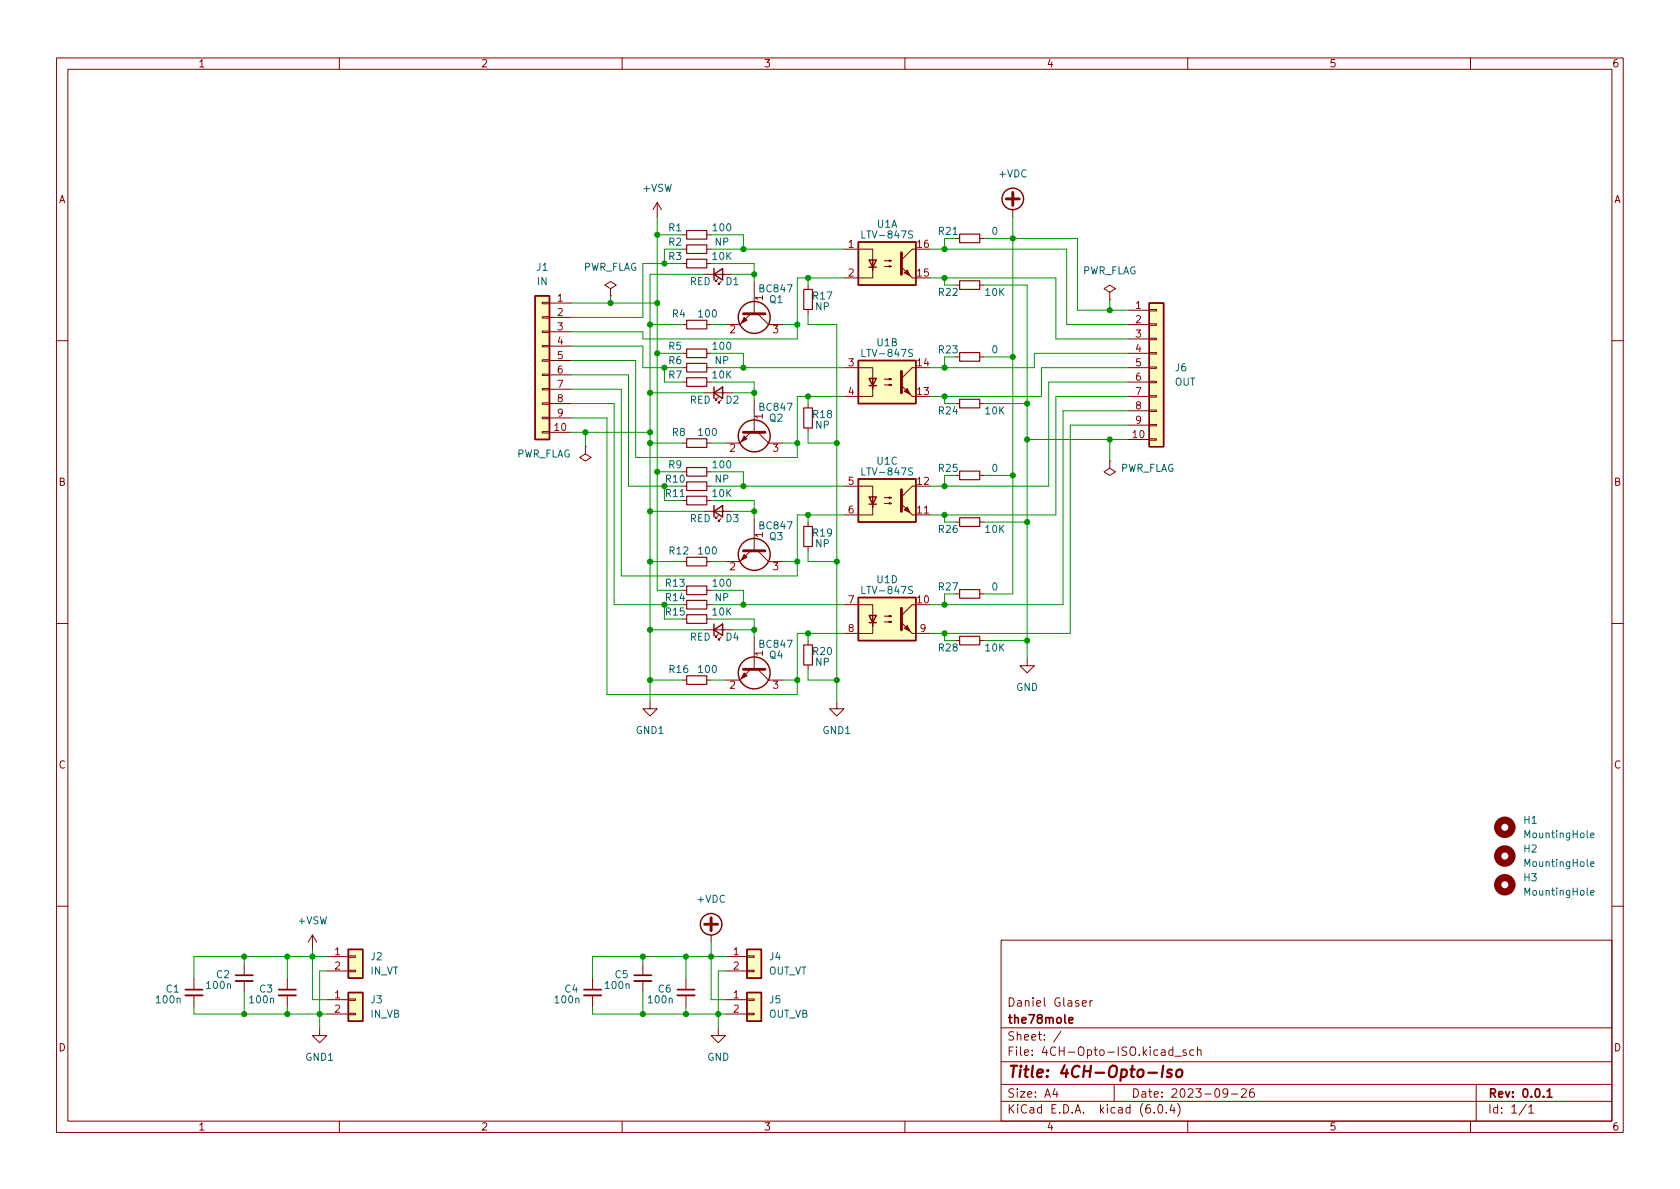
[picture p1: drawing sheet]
<svg xmlns="http://www.w3.org/2000/svg" width="297mm" height="210mm" viewBox="0 0 297 210" stroke-linecap="round" stroke-linejoin="round" font-family="sans-serif">
<g fill="none" stroke="#840000" stroke-width=".18">
<path d="M10 10.2h277v190.1h-277zM12 12.2h273v186.1h-273zM60 10.2v2M110 10.2v2M160 10.2v2M210 10.2v2M260 10.2v2M116.2 35.8l-.8 1.3M116.2 35.8v2.5M116.2 35.8l.8 1.3M179.1 37.1v1.2M95.9 58.5h1.3v.3h-1.3z"/>
<path d="M95.9 56h1.3v.3h-1.3zM95.9 53.5h1.3v.2h-1.3zM97.2 53.6h3.8M97.2 56.1h3.8M97.2 58.7h3.8M107.9 51l1.1-.6-1.1-.6-1 .6 1 .6v1.3M107.9 52.3h.1M120.6 41.5h.8M120.6 44.1h.8M120.6 57.4h.8M120.6 46.6h.8M124.5 48.5h5"/>
<path d="M125 41.5h.7M125 44.1h.7M125 57.4h.7M125 46.6h.7M127 49.3l-.5 .5h.2h-.2v-.3M127.5 49.8l-.5 .5h.3h-.3v-.3M132.7 55.5l-1.9 1.9h-2.5M133.3 49.8v5.7M134 55.5l1.9 1.9h2.5M142.9 50.4v.8M142.9 54.7v.8M149.2 44.1h5.1v3.8v-1.9"/>
<path d="M154.3 47.2v1.9h-5.1M156.3 47.1h1.3l-.4 .1v-.2l.4 .1M156.3 46.1h1.3l-.4 .1v-.2l.4 .1M161.3 49.1h.6M161.9 44.1h-.6l-1.9 1.9M168.9 42.2h.8M168.9 50.4h.8M173.2 42.2h.8M173.2 50.4h.8M196.2 51.7l1-.7-1-.6-1 .6 1 .7v1.3M196.2 53h.1M199.4 54.9h3.8"/>
<path d="M199.4 57.4h3.8M199.4 59.9h3.8M203.2 59.8h1.3v.3h-1.3zM203.2 57.3h1.3v.2h-1.3zM203.2 54.7h1.3v.3h-1.3zM10 60.2h2M95.9 76.3h1.3v.3h-1.3zM95.9 73.8h1.3v.2h-1.3zM95.9 71.2h1.3v.3h-1.3zM95.9 68.7h1.3v.3h-1.3zM95.9 66.2h1.3v.2h-1.3zM95.9 63.6h1.3v.3h-1.3z"/>
<path d="M95.9 61.1h1.3v.2h-1.3zM97.2 71.4h3.8M97.2 76.4h3.8M97.2 61.2h3.8M97.2 63.7h3.8M97.2 66.3h3.8M97.2 68.8h3.8M97.2 73.9h3.8M103.5 79v1.3l-1 .6 1 .6 1-.6-1-.6M103.5 79h.1M120.6 78.4h.8M120.6 65h.8"/>
<path d="M120.6 62.5h.8M120.6 67.6h.8M124.5 69.5h5M125 78.4h.7M125 65h.7M125 62.5h.7M125 67.6h.7M127 70.2l-.5 .5h.2h-.2v-.2M127.5 70.7l-.5 .5h.3h-.3v-.2M132.7 76.4l-1.9 2h-2.5M133.3 70.7v5.7M134 76.4l1.9 2h2.5"/>
<path d="M142.9 71.4v.7M142.9 75.7v.7M149.2 65h5.1v3.8v-1.9M154.3 68.2v1.9h-5.1M156.3 68.1h1.3l-.4 .1v-.3l.4 .2M156.3 67.1h1.3l-.4 .1v-.3l.4 .2M161.3 70.1h.6M161.9 65h-.6l-1.9 1.9M168.9 71.4h.8M173.2 63.1h.8M173.2 71.4h.8M199.4 70.1h3.8"/>
<path d="M199.4 65h3.8M199.4 77.7h3.8M199.4 62.5h3.8M199.4 67.6h3.8M199.4 72.6h3.8M199.4 75.2h3.8M203.2 77.6h1.3v.2h-1.3zM203.2 75.1h1.3v.2h-1.3zM203.2 72.5h1.3v.3h-1.3zM203.2 70h1.3v.2h-1.3zM203.2 67.4h1.3v.3h-1.3zM203.2 64.9h1.3v.2h-1.3z"/>
<path d="M203.2 62.4h1.3v.2h-1.3zM285 60.2h2M120.6 83.4h.8M120.6 99.3h.8M120.6 88.5h.8M124.5 90.4h5M125 86h.7M125 83.4h.7M125 99.3h.7M125 88.5h.7M127 91.2l-.5 .5h.2h-.2v-.3M127.5 91.7l-.5 .5h.3h-.3v-.3"/>
<path d="M132.7 97.4l-1.9 1.9h-2.5M133.3 91.7v5.7M134 97.4l1.9 1.9h2.5M142.9 92.3v.8M142.9 96.6v.8M149.2 86h5.1v3.8v-1.9M154.3 89.1v2h-5.1M156.3 89h1.3l-.4 .1v-.2l.4 .1M156.3 88h1.3l-.4 .1v-.2l.4 .1M161.3 91.1h3.2M161.9 86h-.6l-1.9 1.9M168.9 92.3h.8"/>
<path d="M173.2 84.1h.8M173.2 92.3h.8M196.2 81.5v1.3l1 .6-1 .7-1-.7 1-.6M196.2 81.5h.1M10 110.2h2M120.6 106.9h.8M124.5 111.4h5M125 106.9h.7M125 104.4h.7M125 109.5h.7M127 112.1l-.5 .5h.2h-.2v-.2M127.5 112.6l-.5 .6h.3h-.3v-.3"/>
<path d="M132.7 118.4l-1.9 1.9h-2.5M133.3 112.6v5.8M134 118.4l1.9 1.9h2.5M142.9 113.3v.7M142.9 117.6v.8M149.2 106.9h5.1v3.8v-1.9M154.3 110.1v1.9h-5.1M156.3 110h1.3l-.4 .1v-.3l.4 .2M156.3 109h1.3l-.4 .1v-.3l.4 .2M161.3 112h3.2M161.9 106.9h-.6l-1.9 1.9M168.9 105h.8"/>
<path d="M168.9 113.3h.8M173.2 105h.8M173.2 113.3h.8M181.6 116.5v1.2h1.3l-1.3 1.3-1.3-1.3h1.3M285 110.2h2M114.9 124.1v1.2h1.3l-1.3 1.3-1.2-1.3h1.2M120.6 120.3h.8M125 120.3h.7M148 124.1v1.2h1.2l-1.2 1.3-1.3-1.3h1.3M10 160.2h2M34.3 173v2M34.3 176v2"/>
<path d="M43.2 170.4v2.1M43.2 173.5v2M50.8 173v2M50.8 176v2M55.2 165.3l-.7 1.3M55.2 165.3v2.6M55.2 165.3l.8 1.3M57.8 176.8h3.8M57.8 179.3h3.8M57.8 169.2h3.8M57.8 171.7h3.8M61.6 179.2h1.3v.2h-1.3z"/>
<path d="M61.6 176.7h1.3v.2h-1.3zM61.6 171.6h1.3v.2h-1.3zM61.6 169h1.3v.3h-1.3zM104.8 173v2M104.8 176v2M113.7 170.4v2.1M113.7 173.5v2M121.3 173v2M121.3 176v2M125.7 165.3v1.3M128.3 176.8h3.8M128.3 179.3h3.8"/>
<path d="M128.3 169.2h3.8M128.3 171.7h3.8M132.1 179.2h1.2v.2h-1.2zM132.1 176.7h1.2v.2h-1.2zM132.1 171.6h1.2v.2h-1.2zM132.1 169h1.2v.3h-1.2zM177 166.3h108v32h-108zM191.4 177.4l.7-.1-.1-.3-.4-.1-.2 .2v.8h.6M192.7 176.9v1M193.1 176.9l-.2 .1-.2 .2M285 160.2h2M56.5 181.9v1.2h1.3l-1.3 1.3-1.3-1.3h1.3"/>
<path d="M60 198.3v2M110 198.3v2M127 181.9v1.2h1.3l-1.3 1.3-1.3-1.3h1.3M160 198.3v2M177 194.8h108M177 191.8h108M177 187.8h108M177 181.8h108M186.5 192.5l-.4 1h1M186.9 193v1M187.6 182.4l-1.3 1.9M197 191.8v3"/>
<path d="M204.1 196.7v.1M204.9 195.4l.2-.1a.81 .81 0 0 1 .6 .7 .81 .81 0 0 1-.3 .8h-.2a.81 .81 0 0 1-.6-.6 .81 .81 0 0 1 .3-.8zM206.2 196.7v.1M207.2 195.3l-.3 1h.9M207.4 185.7l-.5-.1-.3 .3v.4l.2 .3h.6M207.4 185.1v1.5M207.6 195.8v1M207.7 186.8h1.2M208.2 195.1a1.72 1.72 0 0 1 0 2.3M209.7 185.7l-.3-.1-.3 .2 .1 .3 .5 .1v.4h-.6M210 198.3v2M211.1 185.7l-.5-.1-.2 .3v.4l.1 .3h.6"/>
<path d="M211.7 185.8l.2-.2 .4 .1 .1 .9M211.7 185.1v1.5M217.1 193.2l-.3 .3h-.3l-.3-.3 .2-.6 .4-.1 .2 .2a.99 .99 0 0 1-.4 1.3h-.2M217.7 193.5h1.2M219.5 192.7l.6-.2 .2 .2 .1 .3-1 1h1M221.6 192.5a.59 .59 0 0 0-.7 .7v.5l.2 .3h.4l.2-.1 .1-.5-.2-.2-.4-.1-.3 .3M260 198.3v2M261 191.8v6.5M269.9 195.3l-1.3 1.9M270.3 195.8l.4-.5v1.5M270.3 196.8h.9"/>
</g>
<path d="M32.8 175h3M41.7 172.5h3M49.3 175h3M103.3 175h3M112.1 172.5h3.1M119.8 175h3M189 180.4l.7-.1-.1-.3-.4-.1-.2 .2 .1 .8h.5M273.6 193l.4-.5v1.5M273.6 194h.8" fill="none" stroke="#840000" stroke-width=".3"/>
<path d="M203 189.7h1.6M205.7 188.5l-.3 2M207.2 189.2a.49 .49 0 0 0-.8 .3l.1 .2 .4 .1 .3 .3-.2 .3-.2 .1-.5-.1M208.1 189.3a.52 .52 0 0 1 .6-.2 .52 .52 0 0 1 .4 .4l-.1 .6a.55 .55 0 0 1-.5 .4 .55 .55 0 0 1-.6-.4z" fill="none" stroke="#840000" stroke-width=".4"/>
<g fill="none" stroke="#840000" stroke-width=".2">
<path d="M121.4 40.8h3.6v1.5h-3.6zM121.4 43.3h3.6v1.5h-3.6zM121.4 45.8h3.6v1.6h-3.6zM121.4 56.6h3.6v1.6h-3.6zM142.1 51.2h1.5v3.5h-1.5zM169.7 41.4h3.5v1.5h-3.5zM169.7 49.7h3.5v1.5h-3.5zM121.4 66.8h3.6v1.5h-3.6zM121.4 64.3h3.6v1.5h-3.6zM121.4 61.7h3.6v1.5h-3.6zM121.4 77.6h3.6v1.5h-3.6zM142.1 72.1h1.5v3.6h-1.5z"/>
<path d="M169.7 62.4h3.5v1.5h-3.5zM169.7 70.6h3.5v1.5h-3.5zM121.4 82.7h3.6v1.5h-3.6zM121.4 87.8h3.6v1.5h-3.6zM121.4 98.5h3.6v1.6h-3.6zM121.4 85.2h3.6v1.5h-3.6zM142.1 93.1h1.5v3.5h-1.5zM169.7 83.3h3.5v1.5h-3.5zM169.7 91.6h3.5v1.5h-3.5zM121.4 103.6h3.6v1.6h-3.6zM121.4 106.2h3.6v1.5h-3.6zM121.4 108.7h3.6v1.5h-3.6z"/>
<path d="M121.4 119.5h3.6v1.5h-3.6zM142.1 114h1.5v3.6h-1.5zM169.7 104.3h3.5v1.5h-3.5zM169.7 112.5h3.5v1.5h-3.5z"/>
</g>
<g fill="none" stroke="#840000" stroke-width="1.3">
<circle cx="266.1" cy="156.5" r="1.27"/>
<circle cx="266.1" cy="146.3" r="1.27"/>
<circle cx="266.1" cy="151.4" r="1.27"/>
</g>
<path d="M161.4 40.9l-.5-.1-.2 .1v.4l.5 .3 .2 .3-.3 .2-.5-.1M161.4 61.8h-.5l-.2 .1v.4l.5 .2 .2 .3-.3 .3-.5-.1M161.4 82.8l-.5-.1-.2 .2v.3l.5 .3 .2 .3-.3 .2-.5-.1M161.4 103.8l-.5-.1-.2 .1v.4l.5 .2 .2 .3-.3 .3-.5-.1M281.2 147.7l.6-.1v-.2l-.4-.1-.2 .2 .1 .6h.5M281.2 152.8l.6-.1v-.3h-.4l-.2 .2 .1 .6h.5M281.2 157.9l.6-.1v-.3h-.4l-.2 .1 .1 .6h.5" fill="none" stroke="#006464" stroke-width=".18"/>
<g fill="#ffffc2" stroke="#ffffc2" stroke-width=".18">
<path d="M151.8 84.7h10.1v7.6h-10.1z"/>
<path d="M151.8 42.8h10.1v7.6h-10.1z"/>
<path d="M151.8 63.7h10.1v7.7h-10.1z"/>
<path d="M203.2 53.6h2.5v25.4h-2.5z"/>
<path d="M151.8 105.7h10.1v7.6h-10.1z"/>
<path d="M132.1 175.5h2.5v5.1h-2.5z"/>
<path d="M132.1 167.9h2.5v5.1h-2.5z"/>
<path d="M94.6 52.3h2.6v25.4h-2.6z"/>
<path d="M61.6 175.5h2.5v5.1h-2.5z"/>
<path d="M61.6 167.9h2.5v5.1h-2.5z"/>
</g>
<g fill="none" stroke="#840000" stroke-width=".25">
<path d="M94.6 52.3h2.6v25.4h-2.6zM126.2 48.5l1.6-1v2zM126.2 47.5v2M151.8 42.8h10.1v7.6h-10.1zM153.7 46h1.2l-.6 1.2zM153.7 47.2h1.2M203.2 53.6h2.5v25.4h-2.5zM126.2 69.5l1.6-1.1v2.1zM126.2 68.4v2.1M151.8 63.7h10.1v7.7h-10.1zM153.7 66.9h1.2l-.6 1.3zM153.7 68.2h1.2"/>
<path d="M126.2 90.4l1.6-1v2zM126.2 89.4v2M151.8 84.7h10.1v7.6h-10.1zM153.7 87.9h1.2l-.6 1.2zM153.7 89.1h1.2M126.2 111.4l1.6-1v2zM126.2 110.4v2M151.8 105.7h10.1v7.6h-10.1zM153.7 108.8h1.2l-.6 1.3zM153.7 110.1h1.2M61.6 175.5h2.5v5.1h-2.5zM61.6 167.9h2.5v5.1h-2.5z"/>
<path d="M132.1 175.5h2.5v5.1h-2.5zM132.1 167.9h2.5v5.1h-2.5z"/>
<circle cx="179.1" cy="35.2" r="1.9"/>
<circle cx="133.3" cy="56.1" r="2.82"/>
<circle cx="133.3" cy="77.1" r="2.82"/>
<circle cx="133.3" cy="98" r="2.82"/>
<circle cx="133.3" cy="119" r="2.82"/>
<circle cx="125.7" cy="163.4" r="1.9"/>
</g>
<g fill="#840000" stroke="#840000" stroke-width=".18">
<path d="M159.4 89.1l1.9 2z"/>
<path d="M159.9 90.2l.5-.5 .5 1z"/>
<path d="M131.6 77.1l.5 .5-1 .5z"/>
<path d="M159.4 47.2l1.9 1.9z"/>
<path d="M159.9 48.3l.5-.6 .5 1.1z"/>
<path d="M159.4 68.2l1.9 1.9z"/>
<path d="M159.9 69.2l.5-.5 .5 1z"/>
<path d="M159.4 110.1l1.9 1.9z"/>
<path d="M159.9 111.1l.5-.5 .5 1z"/>
<path d="M131.6 56.1l.5 .5-1 .5z"/>
<path d="M131.6 98l.5 .5-1 .6z"/>
<path d="M131.6 119l.5 .5-1 .5z"/>
</g>
<path d="M177.9 35.2h2.3M179.1 34v2.3M131.4 55.5h3.9M159.4 44.7v3.8M131.4 76.4h3.9M159.4 65.7v3.8M131.4 97.4h3.9M159.4 86.6v3.8M131.4 118.4h3.9M159.4 107.6v3.8M124.6 163.4h2.3M125.7 162.3v2.3" fill="none" stroke="#840000" stroke-width=".51"/>
<path d="M32.8 176h3M41.7 173.5h3M49.3 176h3M103.3 176h3M112.1 173.5h3.1M119.8 176h3" fill="none" stroke="#840000" stroke-width=".33"/>
<g fill="none" stroke="#009600" stroke-width=".18">
<path d="M116.2 38.3v66.1h4.4M179.1 38.3v66.7h-5.1M101 53.6h15.2M107.9 52.3v1.3M114.9 57.4h5.7M116.2 41.5h4.4M120.6 44.1h-3.1v2.5M120.6 46.6h-6.9v9.5h-12.7M124.5 48.5h-9.6v75.6M125.7 44.1h23.5M125.7 57.4h2.6M125.7 46.6h7.6v3.2"/>
<path d="M125.7 41.5h5.7v2.6M129.5 48.5h3.8M138.4 57.4h2.6M142.9 55.5v1.9h5.1v66.7M142.9 49.1v1.3M149.2 49.1h-8.2v10.8h-27.3v-1.2h-12.7M164.5 44.1h24.1v13.3h10.8M164.5 49.1h22.2v10.8h12.7M167 49.1v1.3h1.9M168.9 42.2h-1.9v1.9M174 42.2h16.5v12.7h8.9M174 50.4h7.6v66.1"/>
<path d="M196.2 53v1.9M101 73.9h6.3v48.9h33.7v-10.8h8.2M101 71.4h7.6v35.5h12M101 66.3h10.1v19.7h9.5M101 68.8h8.9v33h31.1v-10.7h8.2M101 61.2h12.7v3.8h6.9M101 63.7h11.4v17.2h28.6v-10.8h8.2M101 76.4h13.9M103.5 76.4v2.6M114.9 69.5h9.6M114.9 78.4h5.7M116.2 62.5h4.4"/>
<path d="M117.5 65v2.6h3.1M125.7 62.5h5.7v2.5M125.7 65h23.5M125.7 67.6h7.6v3.1M125.7 78.4h2.6M129.5 69.5h3.8M138.4 78.4h2.6M142.9 76.4v2h5.1M142.9 70.1v1.3M167 63.1v1.9M167 70.1v1.3h1.9M174 63.1h5.1"/>
<path d="M174 71.4h7.6M181.6 77.7h17.8M196.2 77.7v3.8M199.4 75.2h-10.2v36.8h-24.7M199.4 72.6h-11.4v34.3h-23.5M199.4 67.6h-14v18.4h-20.9M199.4 70.1h-12.7v21h-22.2M199.4 62.5h-16.5v2.5h-18.4M199.4 65h-15.3v5.1h-19.6M114.9 90.4h9.6M114.9 99.3h5.7M116.2 83.4h4.4"/>
<path d="M117.5 86v2.5h3.1M125.7 86h23.5M125.7 88.5h7.6v3.2M125.7 83.4h5.7v2.6M125.7 99.3h2.6M129.5 90.4h3.8M138.4 99.3h2.6M142.9 91.1v1.2M142.9 97.4v1.9h5.1M167 84.1v1.9M167 91.1v1.2h1.9M174 92.3h7.6"/>
<path d="M174 84.1h5.1M114.9 111.4h9.6M117.5 106.9v2.6h3.1M125.7 106.9h23.5M125.7 109.5h7.6v3.1M125.7 104.4h5.7v2.5M129.5 111.4h3.8M142.9 112v1.3M142.9 118.4v1.9h5.1M167 112v1.3h1.9M168.9 105h-1.9v1.9M174 113.3h7.6"/>
<path d="M114.9 120.3h5.7M125.7 120.3h2.6M138.4 120.3h2.6M34.3 178v1.3h23.5M43.2 169.2v1.2M43.2 175.5v3.8M50.8 169.2v3.8M50.8 178v1.3M55.2 167.9v8.9h2.6M57.8 169.2h-23.5v3.8M57.8 171.7h-1.3v10.2M104.8 178v1.3h23.5"/>
<path d="M113.7 169.2v1.2M113.7 175.5v3.8M121.3 169.2v3.8M121.3 178v1.3M125.7 166.6v10.2h2.6M128.3 169.2h-23.5v3.8M128.3 171.7h-1.3v10.2"/>
</g>
<g fill="#009600" stroke="#009600" stroke-width=".18">
<circle cx="131.4" cy="44.1" r=".46"/>
<circle cx="133.3" cy="48.5" r=".46"/>
<circle cx="117.5" cy="46.6" r=".46"/>
<circle cx="142.9" cy="49.1" r=".46"/>
<circle cx="116.2" cy="41.5" r=".46"/>
<circle cx="133.3" cy="90.4" r=".46"/>
<circle cx="142.9" cy="70.1" r=".46"/>
<circle cx="142.9" cy="91.1" r=".46"/>
<circle cx="181.6" cy="92.3" r=".46"/>
<circle cx="181.6" cy="77.7" r=".46"/>
<circle cx="179.1" cy="84.1" r=".46"/>
<circle cx="181.6" cy="71.4" r=".46"/>
<circle cx="167" cy="91.1" r=".46"/>
<circle cx="181.6" cy="113.3" r=".46"/>
<circle cx="167" cy="106.9" r=".46"/>
<circle cx="167" cy="112" r=".46"/>
<circle cx="167" cy="86" r=".46"/>
<circle cx="179.1" cy="63.1" r=".46"/>
<circle cx="179.1" cy="42.2" r=".46"/>
<circle cx="167" cy="49.1" r=".46"/>
<circle cx="167" cy="44.1" r=".46"/>
<circle cx="196.2" cy="54.9" r=".46"/>
<circle cx="167" cy="65" r=".46"/>
<circle cx="167" cy="70.1" r=".46"/>
<circle cx="196.2" cy="77.7" r=".46"/>
<circle cx="141" cy="57.4" r=".46"/>
<circle cx="148" cy="78.4" r=".46"/>
<circle cx="131.4" cy="65" r=".46"/>
<circle cx="141" cy="78.4" r=".46"/>
<circle cx="133.3" cy="69.5" r=".46"/>
<circle cx="131.4" cy="86" r=".46"/>
<circle cx="114.9" cy="69.5" r=".46"/>
<circle cx="114.9" cy="78.4" r=".46"/>
<circle cx="116.2" cy="62.5" r=".46"/>
<circle cx="117.5" cy="65" r=".46"/>
<circle cx="114.9" cy="90.4" r=".46"/>
<circle cx="114.9" cy="99.3" r=".46"/>
<circle cx="114.9" cy="111.4" r=".46"/>
<circle cx="117.5" cy="86" r=".46"/>
<circle cx="116.2" cy="83.4" r=".46"/>
<circle cx="141" cy="99.3" r=".46"/>
<circle cx="117.5" cy="106.9" r=".46"/>
<circle cx="114.9" cy="120.3" r=".46"/>
<circle cx="113.7" cy="179.3" r=".46"/>
<circle cx="127" cy="179.3" r=".46"/>
<circle cx="121.3" cy="179.3" r=".46"/>
<circle cx="113.7" cy="169.2" r=".46"/>
<circle cx="125.7" cy="169.2" r=".46"/>
<circle cx="121.3" cy="169.2" r=".46"/>
<circle cx="131.4" cy="106.9" r=".46"/>
<circle cx="148" cy="99.3" r=".46"/>
<circle cx="142.9" cy="112" r=".46"/>
<circle cx="133.3" cy="111.4" r=".46"/>
<circle cx="141" cy="120.3" r=".46"/>
<circle cx="148" cy="120.3" r=".46"/>
<circle cx="103.5" cy="76.4" r=".46"/>
<circle cx="114.9" cy="76.4" r=".46"/>
<circle cx="107.9" cy="53.6" r=".46"/>
<circle cx="114.9" cy="57.4" r=".46"/>
<circle cx="116.2" cy="53.6" r=".46"/>
<circle cx="50.8" cy="179.3" r=".46"/>
<circle cx="43.2" cy="169.2" r=".46"/>
<circle cx="50.8" cy="169.2" r=".46"/>
<circle cx="43.2" cy="179.3" r=".46"/>
<circle cx="56.5" cy="179.3" r=".46"/>
<circle cx="55.2" cy="169.2" r=".46"/>
</g>
<text font-size="2.8" fill="#840000" x="178" y="190.6">Title: 4CH-Opto-Iso</text>
<g font-size="2.1" fill="#840000">
<text x="178" y="178">Daniel Glaser</text>
<text x="178" y="184">Sheet: /</text>
<text x="178" y="181">the78mole</text>
<text x="178" y="186.7">File: 4CH-Opto-ISO.kicad_sch</text>
<text x="178" y="196.9">KiCad E.D.A. kicad (6.0.4)</text>
<text x="178" y="194.1">Size: A4</text>
<text x="200" y="194.1">Date: 2023-09-26</text>
<text x="263" y="194.1">Rev: 0.0.1</text>
<text x="263" y="196.9">Id: 1/1</text>
</g>
<g font-size="1.8" fill="#840000">
<text x="35" y="11.9">1</text>
<text x="85" y="11.9">2</text>
<text x="135" y="11.9">3</text>
<text x="185" y="11.9">4</text>
<text x="235" y="11.9">5</text>
<text x="285" y="11.9">6</text>
<text x="10.3" y="35.9">A</text>
<text x="285.3" y="35.9">A</text>
<text x="10.3" y="85.9">B</text>
<text x="285.3" y="85.9">B</text>
<text x="10.3" y="135.9">C</text>
<text x="285.3" y="135.9">C</text>
<text x="10.3" y="185.9">D</text>
<text x="285.3" y="185.9">D</text>
<text x="35" y="199.9">1</text>
<text x="85" y="199.9">2</text>
<text x="135" y="199.9">3</text>
<text x="185" y="199.9">4</text>
<text x="235" y="199.9">5</text>
<text x="285" y="199.9">6</text>
</g>
<g font-size="1.8" fill="#006464">
<text x="113.7" y="33.9">+VSW</text>
<text x="176.7" y="31.4">+VDC</text>
<text x="118.2" y="40.9">R1</text>
<text x="126.2" y="40.9">100</text>
<text x="155.1" y="40.3">U1A</text>
<text x="166" y="41.5">R21</text>
<text x="175.4" y="41.5">0</text>
<text x="94.9" y="47.9">J1</text>
<text x="103" y="47.9">PWR_FLAG</text>
<text x="118.2" y="43.4">R2</text>
<text x="118.2" y="46">R3</text>
<text x="126" y="46">10K</text>
<text x="126.4" y="43.4">NP</text>
<text x="152.8" y="42.2">LTV-847S</text>
<text x="95" y="50.4">IN</text>
<text x="121.9" y="50.4">RED</text>
<text x="128.4" y="50.4">D1</text>
<text x="134.4" y="51.7">BC847</text>
<text x="136.1" y="53.6">Q1</text>
<text x="143.8" y="53">R17</text>
<text x="166" y="52.3">R22</text>
<text x="174.3" y="52.3">10K</text>
<text x="191.3" y="48.5">PWR_FLAG</text>
<text x="118.9" y="56.1">R4</text>
<text x="123.6" y="56.1">100</text>
<text x="144.2" y="54.9">NP</text>
<text x="118.2" y="64.4">R6</text>
<text x="118.2" y="61.8">R5</text>
<text x="126.2" y="61.8">100</text>
<text x="126.4" y="64.4">NP</text>
<text x="152.8" y="63.1">LTV-847S</text>
<text x="155.1" y="61.2">U1B</text>
<text x="175.4" y="62.5">0</text>
<text x="207.8" y="65.7">J6</text>
<text x="118.2" y="66.9">R7</text>
<text x="121.9" y="71.4">RED</text>
<text x="126" y="66.9">10K</text>
<text x="128.4" y="71.4">D2</text>
<text x="207.7" y="68.2">OUT</text>
<text x="118.9" y="77.1">R8</text>
<text x="123.6" y="77.1">100</text>
<text x="134.4" y="72.6">BC847</text>
<text x="136.1" y="74.5">Q2</text>
<text x="143.8" y="73.9">R18</text>
<text x="144.2" y="75.8">NP</text>
<text x="166" y="73.3">R24</text>
<text x="174.3" y="73.3">10K</text>
<text x="91.2" y="80.9">PWR_FLAG</text>
<text x="118.2" y="82.8">R9</text>
<text x="126.2" y="82.8">100</text>
<text x="155.1" y="82.2">U1C</text>
<text x="175.4" y="83.4">0</text>
<text x="198" y="83.4">PWR_FLAG</text>
<text x="117.8" y="87.9">R11</text>
<text x="117.8" y="85.3">R10</text>
<text x="126" y="87.9">10K</text>
<text x="126.4" y="85.3">NP</text>
<text x="152.8" y="84.1">LTV-847S</text>
<text x="121.9" y="92.3">RED</text>
<text x="128.4" y="92.3">D3</text>
<text x="134.4" y="93.6">BC847</text>
<text x="136.1" y="95.5">Q3</text>
<text x="143.8" y="94.9">R19</text>
<text x="166" y="94.2">R26</text>
<text x="174.3" y="94.2">10K</text>
<text x="118.4" y="98">R12</text>
<text x="123.6" y="98">100</text>
<text x="144.2" y="96.8">NP</text>
<text x="117.8" y="103.8">R13</text>
<text x="117.8" y="106.3">R14</text>
<text x="126.2" y="103.8">100</text>
<text x="126.4" y="106.3">NP</text>
<text x="152.8" y="105">LTV-847S</text>
<text x="155.1" y="103.1">U1D</text>
<text x="166" y="104.4">R27</text>
<text x="175.4" y="104.4">0</text>
<text x="117.8" y="108.8">R15</text>
<text x="121.9" y="113.3">RED</text>
<text x="126" y="108.8">10K</text>
<text x="128.4" y="113.3">D4</text>
<text x="118.4" y="119">R16</text>
<text x="123.6" y="119">100</text>
<text x="134.4" y="114.5">BC847</text>
<text x="136.1" y="116.5">Q4</text>
<text x="143.8" y="115.8">R20</text>
<text x="144.2" y="117.7">NP</text>
<text x="166" y="115.2">R28</text>
<text x="174.3" y="115.2">10K</text>
<text x="179.6" y="122.2">GND</text>
<text x="112.5" y="129.8">GND1</text>
<text x="145.5" y="129.8">GND1</text>
<text x="269.5" y="145.7">H1</text>
<text x="269.8" y="148.2">MountingHole</text>
<text x="269.5" y="150.7">H2</text>
<text x="269.5" y="155.8">H3</text>
<text x="269.8" y="153.3">MountingHole</text>
<text x="123.3" y="159.6">+VDC</text>
<text x="269.8" y="158.4">MountingHole</text>
<text x="52.7" y="163.4">+VSW</text>
<text x="38.3" y="173">C2</text>
<text x="65.5" y="172.3">IN_VT</text>
<text x="65.6" y="169.8">J2</text>
<text x="108.8" y="173">C5</text>
<text x="135.8" y="172.3">OUT_VT</text>
<text x="136.1" y="169.8">J4</text>
<text x="27.8" y="177.4">100n</text>
<text x="29.4" y="175.5">C1</text>
<text x="36.6" y="174.9">100n</text>
<text x="44.3" y="177.4">100n</text>
<text x="45.9" y="175.5">C3</text>
<text x="65.5" y="180">IN_VB</text>
<text x="65.6" y="177.4">J3</text>
<text x="98.2" y="177.4">100n</text>
<text x="99.9" y="175.5">C4</text>
<text x="107.1" y="174.9">100n</text>
<text x="114.8" y="177.4">100n</text>
<text x="116.4" y="175.5">C6</text>
<text x="135.9" y="180">OUT_VB</text>
<text x="136.1" y="177.4">J5</text>
<text x="54.1" y="187.6">GND1</text>
<text x="125" y="187.6">GND</text>
</g>
<g font-size="1.8" fill="#a90000">
<text x="150" y="43.8">1</text>
<text x="162.2" y="43.8">16</text>
<text x="98.6" y="53.3">1</text>
<text x="134.9" y="53.1" transform="rotate(-90 134.9 53.1)">1</text>
<text x="150" y="48.9">2</text>
<text x="162.2" y="48.9">15</text>
<text x="98.6" y="55.9">2</text>
<text x="98.6" y="58.4">3</text>
<text x="129" y="58.9">2</text>
<text x="136.7" y="58.9">3</text>
<text x="200.8" y="54.6">1</text>
<text x="200.8" y="57.1">2</text>
<text x="200.8" y="59.7">3</text>
<text x="98.6" y="61">4</text>
<text x="98.6" y="63.5">5</text>
<text x="150" y="64.8">3</text>
<text x="162.2" y="64.8">14</text>
<text x="200.8" y="62.2">4</text>
<text x="200.8" y="64.8">5</text>
<text x="98.6" y="66">6</text>
<text x="98.6" y="68.6">7</text>
<text x="98.6" y="71.1">8</text>
<text x="150" y="69.8">4</text>
<text x="162.2" y="69.8">13</text>
<text x="200.8" y="67.3">6</text>
<text x="200.8" y="69.8">7</text>
<text x="98.1" y="76.2">10</text>
<text x="98.6" y="73.7">9</text>
<text x="134.9" y="74.1" transform="rotate(-90 134.9 74.1)">1</text>
<text x="200.3" y="77.5">10</text>
<text x="200.8" y="72.4">8</text>
<text x="200.8" y="74.9">9</text>
<text x="129" y="79.9">2</text>
<text x="136.7" y="79.9">3</text>
<text x="150" y="85.7">5</text>
<text x="162.2" y="85.7">12</text>
<text x="134.9" y="95" transform="rotate(-90 134.9 95)">1</text>
<text x="150" y="90.8">6</text>
<text x="162.2" y="90.8">11</text>
<text x="129" y="100.8">2</text>
<text x="136.7" y="100.8">3</text>
<text x="150" y="106.7">7</text>
<text x="162.2" y="106.7">10</text>
<text x="150" y="111.8">8</text>
<text x="162.7" y="111.8">9</text>
<text x="134.9" y="116" transform="rotate(-90 134.9 116)">1</text>
<text x="129" y="121.8">2</text>
<text x="136.7" y="121.8">3</text>
<text x="59.2" y="168.9">1</text>
<text x="59.2" y="171.4">2</text>
<text x="129.7" y="168.9">1</text>
<text x="129.7" y="171.4">2</text>
<text x="59.2" y="176.5">1</text>
<text x="59.2" y="179.1">2</text>
<text x="129.7" y="176.5">1</text>
<text x="129.7" y="179.1">2</text>
</g>
<g font-size="1.8" fill="#009600">
<text x="166" y="62.5">R23</text>
<text x="166" y="83.4">R25</text>
</g>
</svg>
